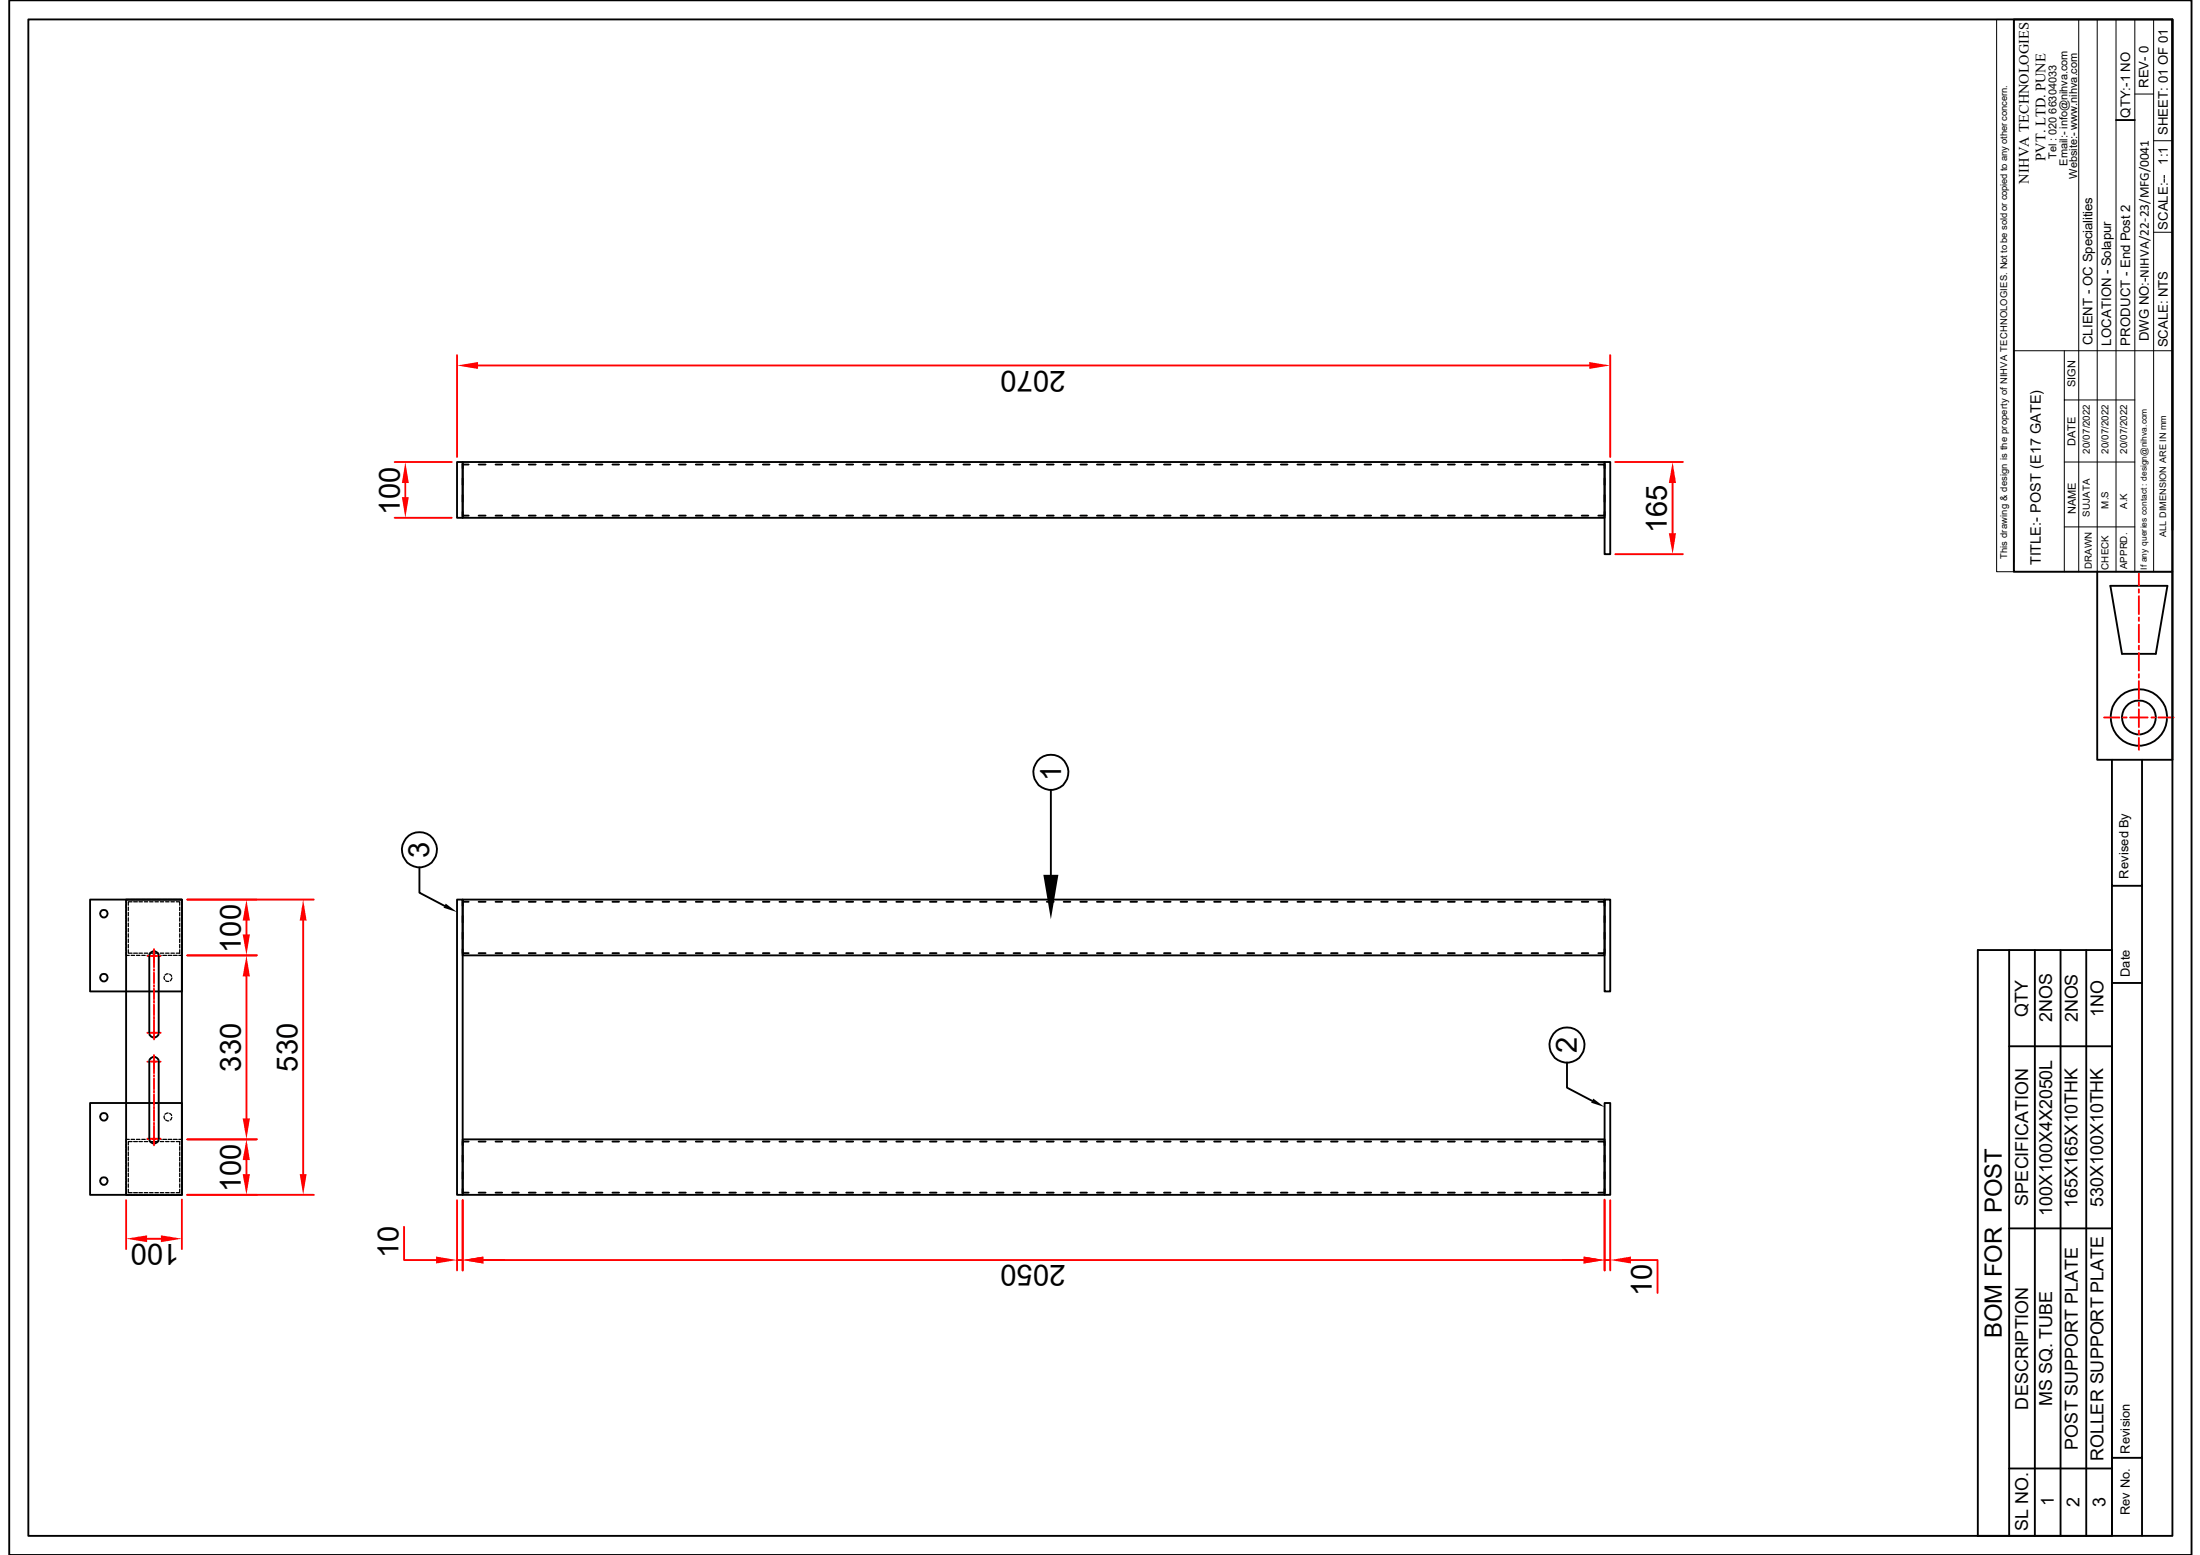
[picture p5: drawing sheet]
<svg xmlns="http://www.w3.org/2000/svg" width="297mm" height="210mm" viewBox="0 0 297 210" stroke-linecap="round" stroke-linejoin="round" font-family="sans-serif">
<g fill="none" stroke="#000" stroke-width=".25">
<path d="M1.2 0h294.7v209.9h-294.7zM3.8 2.6h289.5v204.7h-289.5zM293.3 2.6v68.9M12.2 121.4h12.4v12.4h-12.4zM17 121.4h7.6v39.9h-7.6zM20.2 128.8a.65 .65 0 0 1 .7-.4 .65 .65 0 0 1 .5 .6v10.4a.63 .63 0 0 1-.6 .7 .63 .63 0 0 1-.6-.7zM61.7 121.4h.8v39.9h-.8zM62.5 121.4h154.1v7.6h-154.1zM62.5 128.1v.6h.8M62.5 123.6v.9M62.5 125.9v.9M63.3 121.7h-.8v.6"/>
<path d="M64.6 128.7h1M64.6 121.7h1M66.9 128.7h.9M66.9 121.7h.9M69.2 128.7h.8M69.2 121.7h.8M71.4 128.7h.9M71.4 121.7h.9M73.7 128.7h.9M73.7 121.7h.9M75.9 128.7h.9M75.9 121.7h.9"/>
<path d="M78.2 128.7h.9M78.2 121.7h.9M80.5 128.7h.8M80.5 121.7h.8M82.7 128.7h.9M82.7 121.7h.9M84.9 128.7h1M84.9 121.7h1M87.2 128.7h.9M87.2 121.7h.9M89.5 128.7h.9M89.5 121.7h.9"/>
<path d="M91.7 128.7h.9M91.7 121.7h.9M93.9 128.7h1M93.9 121.7h1M96.2 128.7h.9M96.2 121.7h.9M98.5 128.7h.9M98.5 121.7h.9M100.7 128.7h.9M100.7 121.7h.9M103 128.7h.9M103 121.7h.9"/>
<path d="M105.2 128.7h.9M105.2 121.7h.9M107.5 128.7h.9M107.5 121.7h.9M109.8 128.7h.9M109.8 121.7h.9M112 128.7h.9M112 121.7h.9M114.3 128.7h.9M114.3 121.7h.9M116.5 128.7h.9M116.5 121.7h.9"/>
<path d="M118.8 128.7h.9M118.8 121.7h.9M121 128.7h1M121 121.7h1M123.3 128.7h.9M123.3 121.7h.9M125.6 128.7h.8M125.6 121.7h.8M127.8 128.7h.9M127.8 121.7h.9M130.1 128.7h.9M130.1 121.7h.9"/>
<path d="M132.3 128.7h.9M132.3 121.7h.9M134.6 128.7h.9M134.6 121.7h.9M136.9 128.7h.8M136.9 121.7h.8M139.1 128.7h.9M139.1 121.7h.9M141.3 128.7h1M141.3 121.7h1M143.6 128.7h.9M143.6 121.7h.9"/>
<path d="M145.9 121.7h.9M145.9 128.7h.9M148.1 128.7h.9M148.1 121.7h.9M150.4 128.7h.9M150.4 121.7h.9M152.6 128.7h.9M152.6 121.7h.9M154.9 128.7h.9M154.9 121.7h.9M157.2 128.7h.8M157.2 121.7h.8"/>
<path d="M159.4 128.7h.9M159.4 121.7h.9M161.6 128.7h1M161.6 121.7h1M163.9 128.7h.9M163.9 121.7h.9M166.2 128.7h.9M166.2 121.7h.9M168.4 128.7h.9M168.4 121.7h.9M170.7 128.7h.9M170.7 121.7h.9"/>
<path d="M172.9 128.7h.9M172.9 121.7h.9M175.2 128.7h.9M175.2 121.7h.9M177.5 128.7h.9M177.5 121.7h.9M179.7 128.7h.9M179.7 121.7h.9M182 128.7h.9M182 121.7h.9M184.2 128.7h.9M184.2 121.7h.9"/>
<path d="M186.5 128.7h.9M186.5 121.7h.9M188.7 128.7h1M188.7 121.7h1M191 128.7h.9M191 121.7h.9M193.3 128.7h.8M193.3 121.7h.8M195.5 128.7h.9M195.5 121.7h.9M197.8 128.7h.9M197.8 121.7h.9"/>
<path d="M200 128.7h.9M200 121.7h.9M202.3 128.7h.9M202.3 121.7h.9M204.5 128.7h.9M204.5 121.7h.9M206.8 128.7h.9M206.8 121.7h.9M209 128.7h1M209 121.7h1M211.3 128.7h.9M211.3 121.7h.9"/>
<path d="M213.6 128.7h.8M213.6 121.7h.8M215.8 121.7h.8v.6M216.6 121.4h.8v12.4h-.8zM216.6 128.1v.6h-.8M216.6 123.6v.9M216.6 125.9v.9M12.2 148.9h12.4v12.4h-12.4zM20.2 143a.65 .65 0 0 1 .7-.3 .65 .65 0 0 1 .5 .6v10.4a.63 .63 0 0 1-.6 .7 .63 .63 0 0 1-.6-.7zM62.5 153.8h154.1v7.5h-154.1zM62.5 156v.8M62.5 158.2v.9"/>
<path d="M63.3 154.1h-.8v.5M64.6 154.1h1M66.9 154.1h.9M69.2 154.1h.8M71.4 154.1h.9M73.7 154.1h.9M75.9 154.1h.9M78.2 154.1h.9M80.5 154.1h.8M82.7 154.1h.9M84.9 154.1h1M87.2 154.1h.9"/>
<path d="M89.5 154.1h.9M91.7 154.1h.9M93.9 154.1h1M96.2 154.1h.9M98.5 154.1h.9M100.7 154.1h.9M103 154.1h.9M105.2 154.1h.9M107.5 154.1h.9M109.8 154.1h.9M112 154.1h.9M114.3 154.1h.9"/>
<path d="M116.5 154.1h.9M118.8 154.1h.9M121 154.1h1M123.3 154.1h.9M125.6 154.1h.8M127.8 154.1h.9M130.1 154.1h.9M132.3 154.1h.9M134.6 154.1h.9M136.9 154.1h.8M139.1 154.1h.9M141.3 154.1h1"/>
<path d="M143.6 154.1h.9M145.9 154.1h.9M148.1 154.1h.9M150.4 154.1h.9M152.6 154.1h.9M154.9 154.1h.9M157.2 154.1h.8M159.4 154.1h.9M161.6 154.1h1M163.9 154.1h.9M166.2 154.1h.9M168.4 154.1h.9"/>
<path d="M170.7 154.1h.9M172.9 154.1h.9M175.2 154.1h.9M177.5 154.1h.9M179.7 154.1h.9M182 154.1h.9M184.2 154.1h.9M186.5 154.1h.9M188.7 154.1h1M191 154.1h.9M193.3 154.1h.8M195.5 154.1h.9"/>
<path d="M197.8 154.1h.9M200 154.1h.9M202.3 154.1h.9M204.5 154.1h.9M206.8 154.1h.9M209 154.1h1M211.3 154.1h.9M213.6 154.1h.8M215.8 154.1h.8v.5M216.6 148.9h.8v12.4h-.8zM216.6 156v.8M216.6 158.2v.9"/>
<path d="M62.5 160.5v.5h.8M64.6 161h1M66.9 161h.9M69.2 161h.8M71.4 161h.9M73.7 161h.9M75.9 161h.9M78.2 161h.9M80.5 161h.8M82.7 161h.9M84.9 161h1M87.2 161h.9"/>
<path d="M89.5 161h.9M91.7 161h.9M93.9 161h1M96.2 161h.9M98.5 161h.9M100.7 161h.9M103 161h.9M105.2 161h.9M107.5 161h.9M109.8 161h.9M112 161h.9M114.3 161h.9"/>
<path d="M116.5 161h.9M118.8 161h.9M121 161h1M123.3 161h.9M125.6 161h.8M127.8 161h.9M130.1 161h.9M132.3 161h.9M134.6 161h.9M136.9 161h.8M139.1 161h.9M141.3 161h1"/>
<path d="M143.6 161h.9M145.9 161h.9M148.1 161h.9M150.4 161h.9M152.6 161h.9M154.9 161h.9M157.2 161h.8M159.4 161h.9M161.6 161h1M163.9 161h.9M166.2 161h.9M168.4 161h.9"/>
<path d="M170.7 161h.9M172.9 161h.9M175.2 161h.9M177.5 161h.9M179.7 161h.9M182 161h.9M184.2 161h.9M186.5 161h.9M188.7 161h1M191 161h.9M193.3 161h.8M195.5 161h.9"/>
<path d="M197.8 161h.9M200 161h.9M202.3 161h.9M204.5 161h.9M206.8 161h.9M209 161h1M211.3 161h.9M213.6 161h.8M216.6 160.5v.5h-.8"/>
<circle cx="14" cy="132" r=".51"/>
<circle cx="14" cy="123.3" r=".51"/>
<circle cx="14" cy="150.7" r=".51"/>
<circle cx="14" cy="159.4" r=".51"/>
</g>
<g fill="none" stroke="#000" stroke-width=".17">
<path d="M17 128.5v.5h.5M17 122.1v.5M17 122.8v.5M17 123.5v.5M17 124.2v.5M17 124.9v.6M17 125.7v.5M17 126.4v.5M17 127.1v.5M17 127.8v.5M17.3 122.4v.5M17.3 123.2v.4"/>
<path d="M17.3 123.9v.5M17.3 124.6v.5M17.3 125.3v.5M17.3 126v.5M17.3 126.8v.4M17.3 127.5v.4M17.3 128.2v.5h.5M17.5 121.4h-.5v.5M17.7 129h.5M17.7 121.4h.5M17.8 121.7h-.5v.5M18 121.7h.6"/>
<path d="M18 128.7h.6M18.4 129h.5M18.4 121.4h.5M18.8 121.7h.4M18.8 128.7h.4M19.1 129h.5M19.1 121.4h.5M19.5 121.7h.4M19.5 128.7h.4M19.9 129h.4M19.9 121.4h.4M20.2 121.7h.5"/>
<path d="M20.2 128.7h.5M20.6 129h.4M20.6 121.4h.4M20.9 121.7h.5M20.9 128.7h.5M21.3 129h.5M21.3 121.4h.5M21.6 121.7h.5M21.6 128.7h.5M22 129h.5M22 121.4h.5M22.2 131.8v.4"/>
<path d="M22.4 121.7h.4M22.4 132.4l.4 .1M22.4 128.7h.4M22.7 129h.5M22.7 131.5h-.2l-.2 .1M22.7 121.4h.5M22.9 131.5l.3 .3M23.1 121.7h.4M23.1 128.7h.4M23.2 132l-.2 .4M23.4 129h.5M23.4 121.4h.5"/>
<path d="M23.8 121.7h.5v.5M24.1 121.4h.5v.5M24.3 122.4v.5M24.3 123.2v.4M24.3 123.9v.5M24.3 124.6v.5M24.3 125.3v.5M24.3 126v.5M24.3 126.8v.4M24.3 127.5v.4M24.3 128.2v.5h-.5M24.6 122.1v.5"/>
<path d="M24.6 122.8v.5M24.6 123.5v.5M24.6 124.2v.5M24.6 124.9v.6M24.6 125.7v.5M24.6 126.4v.5M24.6 127.1v.5M24.6 127.8v.5M24.6 128.5v.5h-.5M17 154.4v.5M17 155.2v.4M17 155.9v.4"/>
<path d="M17 156.6v.5M17 157.3v.5M17 158v.5M17 158.7v.5M17 159.5v.4M17.3 154.8v.5M17.3 155.5v.5M17.3 156.2v.5M17.3 156.9v.5M17.3 157.6v.6M17.3 158.4v.4M17.3 159.1v.5"/>
<path d="M17.3 159.8v.5M17.5 153.8h-.5v.4M17.7 153.8h.5M17.8 154.1h-.5v.5M18 154.1h.6M18.4 153.8h.5M18.8 154.1h.4M19.1 153.8h.5M19.5 154.1h.4M19.9 153.8h.4M20.2 154.1h.5M20.6 153.8h.4"/>
<path d="M20.9 154.1h.5M21.3 153.8h.5M21.6 154.1h.5M22 153.8h.5M22.2 150.6v.4M22.4 151.2l.4 .1M22.4 154.1h.4M22.7 153.8h.5M22.7 150.2l-.4 .2M22.9 150.3l.3 .3M23.1 154.1h.4M23.2 150.8l-.2 .4"/>
<path d="M23.4 153.8h.5M23.8 154.1h.5v.5M24.1 153.8h.5v.4M24.3 154.8v.5M24.3 155.5v.5M24.3 156.2v.5M24.3 156.9v.5M24.3 157.6v.6M24.3 158.4v.4M24.3 159.1v.5M24.3 159.8v.5M24.6 154.4v.5"/>
<path d="M24.6 155.2v.4M24.6 155.9v.4M24.6 156.6v.5M24.6 157.3v.5M24.6 158v.5M24.6 158.7v.5M24.6 159.5v.4M17 160.9v.4h.5M17 160.1v.6M17.3 160.5v.5h.5M17.7 161.3h.5M18 161h.6"/>
<path d="M18.4 161.3h.5M18.8 161h.4M19.1 161.3h.5M19.5 161h.4M19.9 161.3h.4M20.2 161h.5M20.6 161.3h.4M20.9 161h.5M21.3 161.3h.5M21.6 161h.5M22 161.3h.5M22.4 161h.4"/>
<path d="M22.7 161.3h.5M23.1 161h.4M23.4 161.3h.5M24.3 160.5v.5h-.5M24.6 160.1v.6M24.6 160.9v.4h-.5"/>
</g>
<g fill="none" stroke="#f00" stroke-width=".25">
<path d="M19.9 139.4h.8M19.9 129h.8M20.8 139.4h.1M20.8 129h.1M20.8 128.1v.8M20.8 129v1.6M20.8 130.8v.2M20.8 131.3v1.4M20.8 133v.2M20.8 133.4v1.5M20.8 135.1v.3M20.8 135.6v1.4"/>
<path d="M20.8 137.3v.2M20.8 137.7v1.6M20.8 139.3v.2M20.8 139.5v.8M20.9 139.4h.8M20.9 129h.8M19.9 153.7h.8M19.9 143.3h.8M20.8 153.7h.1M20.8 143.3h.1M20.8 142.4v.8M20.8 143.3v1.6"/>
<path d="M20.8 145.1v.2M20.8 145.6v1.4M20.8 147.2v.3M20.8 147.7v1.5M20.8 149.4v.3M20.8 149.9v1.4M20.8 151.6v.2M20.8 152v1.6M20.8 153.6v.2M20.8 153.8v.8M20.9 153.7h.8M20.9 143.3h.8"/>
</g>
<path d="M269.6 2.6h2.3v74.6h-2.3zM271.9 2.6v44.7M280.7 2.6v74.6M283.2 2.6v74.6M285.7 2.6v74.6M288.2 2.6v74.6" fill="none" stroke="#000" stroke-width=".14"/>
<path d="M272.5 25.3h5.9v21.7h-5.9z" fill="#fff"/>
<path d="M288.2 12.7h2.6M290.8 2.6v74.6M290.8 19h2.5M290.8 31.4h2.5M278.7 47.3v29.9M278.7 54h9.5M293.3 47.3h-21.4v28.6M271.9 77.2h21.4M278.7 62.4h9.5M278.7 71.1h9.5" fill="none" stroke="#000" stroke-width=".14"/>
<g fill="none" stroke="#000" stroke-width=".25">
<path d="M271.9 2.6h21.4v74.6h-21.4zM285.7 16.2h2.5M61.7 62.4h.8v7.5h-.8zM62.5 62.4h154.1v7.5h-154.1zM62.5 69.1v.5h.8M62.5 64.6v.9M62.5 66.8v.9M63.3 62.7h-.8v.5M64.6 69.6h1M64.6 62.7h1M66.9 69.6h.9M66.9 62.7h.9"/>
<path d="M69.2 69.6h.8M69.2 62.7h.8M71.4 69.6h.9M71.4 62.7h.9M73.7 69.6h.9M73.7 62.7h.9M75.9 69.6h.9M75.9 62.7h.9M78.2 69.6h.9M78.2 62.7h.9M80.5 69.6h.8M80.5 62.7h.8"/>
<path d="M82.7 69.6h.9M82.7 62.7h.9M84.9 69.6h1M84.9 62.7h1M87.2 69.6h.9M87.2 62.7h.9M89.5 69.6h.9M89.5 62.7h.9M91.7 69.6h.9M91.7 62.7h.9M93.9 69.6h1M93.9 62.7h1"/>
<path d="M96.2 69.6h.9M96.2 62.7h.9M98.5 69.6h.9M98.5 62.7h.9M100.7 69.6h.9M100.7 62.7h.9M103 69.6h.9M103 62.7h.9M105.2 69.6h.9M105.2 62.7h.9M107.5 69.6h.9M107.5 62.7h.9"/>
<path d="M109.8 69.6h.9M109.8 62.7h.9M112 69.6h.9M112 62.7h.9M114.3 69.6h.9M114.3 62.7h.9M116.5 69.6h.9M116.5 62.7h.9M118.8 69.6h.9M118.8 62.7h.9M121 69.6h1M121 62.7h1"/>
<path d="M123.3 69.6h.9M123.3 62.7h.9M125.6 69.6h.8M125.6 62.7h.8M127.8 69.6h.9M127.8 62.7h.9M130.1 69.6h.9M130.1 62.7h.9M132.3 69.6h.9M132.3 62.7h.9M134.6 69.6h.9M134.6 62.7h.9"/>
<path d="M136.9 69.6h.8M136.9 62.7h.8M139.1 69.6h.9M139.1 62.7h.9M141.3 69.6h1M141.3 62.7h1M143.6 69.6h.9M143.6 62.7h.9M145.9 62.7h.9M145.9 69.6h.9M148.1 69.6h.9M148.1 62.7h.9"/>
<path d="M150.4 69.6h.9M150.4 62.7h.9M152.6 69.6h.9M152.6 62.7h.9M154.9 69.6h.9M154.9 62.7h.9M157.2 69.6h.8M157.2 62.7h.8M159.4 69.6h.9M159.4 62.7h.9M161.6 69.6h1M161.6 62.7h1"/>
<path d="M163.9 69.6h.9M163.9 62.7h.9M166.2 69.6h.9M166.2 62.7h.9M168.4 69.6h.9M168.4 62.7h.9M170.7 69.6h.9M170.7 62.7h.9M172.9 69.6h.9M172.9 62.7h.9M175.2 69.6h.9M175.2 62.7h.9"/>
<path d="M177.5 69.6h.9M177.5 62.7h.9M179.7 69.6h.9M179.7 62.7h.9M182 69.6h.9M182 62.7h.9M184.2 69.6h.9M184.2 62.7h.9M186.5 69.6h.9M186.5 62.7h.9M188.7 69.6h1M188.7 62.7h1"/>
<path d="M191 69.6h.9M191 62.7h.9M193.3 69.6h.8M193.3 62.7h.8M195.5 69.6h.9M195.5 62.7h.9M197.8 69.6h.9M197.8 62.7h.9M200 69.6h.9M200 62.7h.9M202.3 69.6h.9M202.3 62.7h.9"/>
<path d="M204.5 69.6h.9M204.5 62.7h.9M206.8 69.6h.9M206.8 62.7h.9M209 69.6h1M209 62.7h1M211.3 69.6h.9M211.3 62.7h.9M213.6 69.6h.8M213.6 62.7h.8M215.8 62.7h.8v.5M216.6 62.4h.8v12.4h-.8z"/>
<path d="M216.6 69.1v.5h-.8M216.6 64.6v.9M216.6 66.8v.9M283.2 77.2v25.4h10.1v-25.4M284.9 79.1h7.7l-1.5 9.2h-4.6zM285.1 102.6v104.7M285.1 119.6h4.1M289.2 102.6v104.7M267 128.2h18.1v79.1h-18.1zM271.3 128.2v79.1M274.7 128.2v79.1M278.2 128.2v79.1"/>
<path d="M281.7 128.2v79.1M285.1 132.7h4.1M271.3 141.2h13.8M271.3 165.8h13.8M271.3 198.2h13.8M285.1 196.8h4.1"/>
<circle cx="288.8" cy="96.8" r="3.8"/>
<circle cx="288.8" cy="96.8" r="2.28"/>
</g>
<g fill="none" stroke="#f00" stroke-width=".25">
<path d="M288.8 77.4v1.6M288.8 79.5v.5M284.1 96.8h2.1M286.6 96.8h.5M287.6 96.8h2.4M288.8 80.5v2.4M288.8 83.4v.4M288.8 84.3v2.4M288.8 87.2v.5M288.8 88.1v2.4M288.8 91v.5M288.8 91.9v2.5"/>
<path d="M288.8 94.8v.5M288.8 95.7v2.5M288.8 98.6v.5M288.8 99.6v1.6M290.5 96.8h.4M291.4 96.8h2.1M25.3 121.4h17.1M40.9 124.3v34.2M25.3 161.3h17.1"/>
</g>
<g fill="#f00">
<path d="M40.5 158.5h.9l-.5 2.8z"/>
<path d="M40.9 121.4l.5 2.9h-.9z"/>
</g>
<path d="M25.3 153.8h9.4M33.3 156.6v1.9M25.3 161.3h9.4" fill="none" stroke="#f00" stroke-width=".25"/>
<g fill="#f00">
<path d="M32.8 158.5h.9l-.4 2.8z"/>
<path d="M33.3 153.8l.4 2.8h-.9z"/>
</g>
<path d="M25.3 129h9.4M33.3 131.8v19.2M25.3 153.8h9.4" fill="none" stroke="#f00" stroke-width=".25"/>
<g fill="#f00">
<path d="M32.8 151h.9l-.4 2.8z"/>
<path d="M33.3 129l.4 2.8h-.9z"/>
</g>
<path d="M25.3 129h9.4M25.3 121.4h9.4M33.3 124.3v1.8" fill="none" stroke="#f00" stroke-width=".25"/>
<g fill="#f00">
<path d="M32.8 126.1h.9l-.4 2.9z"/>
<path d="M33.3 121.4l.4 2.9h-.9z"/>
</g>
<path d="M17 162v6.6M19.9 167.2h1.8M24.6 161.9v6.7" fill="none" stroke="#f00" stroke-width=".25"/>
<g fill="#f00">
<path d="M21.7 166.7l2.9 .5-2.9 .5z"/>
<path d="M17 167.2l2.9-.5v1z"/>
</g>
<path d="M211 170.1h2.8M216.6 162v9.5M216.6 170.1h.8M217.4 162v9.5M220.2 170.1h3.6v4.4" fill="none" stroke="#f00" stroke-width=".25"/>
<g fill="#f00">
<path d="M213.8 169.6l2.8 .5-2.8 .5z"/>
<path d="M217.4 170.1l2.8-.5v1z"/>
</g>
<path d="M62.5 162v9.5M65.3 170.1h148.5M216.6 161.9v9.6" fill="none" stroke="#f00" stroke-width=".25"/>
<g fill="#f00">
<path d="M213.8 169.6l2.8 .5-2.8 .5z"/>
<path d="M62.5 170.1l2.8-.5v1z"/>
</g>
<path d="M54.6 165.6v4.5h4.3M61.7 162v9.5M61.7 170.1h.8M62.5 162v9.5M65.3 170.1h2.8" fill="none" stroke="#f00" stroke-width=".25"/>
<g fill="#f00">
<path d="M62.5 170.1l2.8-.5v1z"/>
<path d="M58.9 169.6l2.8 .5-2.8 .5z"/>
</g>
<path d="M53.3 69.9h7.7M53.3 62.4h7.7M54.7 65.2v1.9" fill="none" stroke="#f00" stroke-width=".25"/>
<g fill="#f00">
<path d="M54.3 67.1h.9l-.5 2.8z"/>
<path d="M54.7 62.4l.5 2.8h-.9z"/>
</g>
<path d="M61.7 47.9v13.8M64.5 49.3h150.1M217.4 47.9v13.8" fill="none" stroke="#f00" stroke-width=".25"/>
<g fill="#f00">
<path d="M61.7 49.3l2.8-.4v.9z"/>
<path d="M214.6 48.9l2.8 .4-2.8 .5z"/>
</g>
<path d="M218.1 74.8h9.1M218.1 62.4h9.1M225.8 65.2v6.8" fill="none" stroke="#f00" stroke-width=".25"/>
<g fill="#f00">
<path d="M225.3 72h1l-.5 2.8z"/>
<path d="M225.8 62.4l.5 2.8h-1z"/>
</g>
<path d="M140.9 118.1h2l-1 6zM60.2 122l1.5 1.1-1.8-.6zM215.1 148.3l1.5 1.1-1.8-.6z" fill="#000"/>
<g fill="none" stroke="#000" stroke-width=".25">
<path d="M56.6 117.1v3.4l3.4 1.8M141.9 106.6v11.5M211.6 143.4v3.4l3.4 1.8"/>
<circle cx="56.6" cy="114.7" r="2.36"/>
<circle cx="141.9" cy="104.2" r="2.36"/>
<circle cx="211.6" cy="141.1" r="2.36"/>
</g>
<g font-size="3.9">
<text x="143.9" y="50.1" transform="rotate(180 143.9 50.1)">2070</text>
<text x="54" y="69.6" transform="rotate(-90 54 69.6)">100</text>
<text x="225.1" y="72" transform="rotate(-90 225.1 72)">165</text>
<text x="143.3" y="105.5" transform="rotate(-90 143.3 105.5)">1</text>
<text x="57.9" y="115.8" transform="rotate(-90 57.9 115.8)">3</text>
<text x="32.5" y="128.6" transform="rotate(-90 32.5 128.6)">100</text>
<text x="212.9" y="142.1" transform="rotate(-90 212.9 142.1)">2</text>
<text x="32.5" y="144.7" transform="rotate(-90 32.5 144.7)">330</text>
<text x="40.2" y="144.7" transform="rotate(-90 40.2 144.7)">530</text>
<text x="32.5" y="160.9" transform="rotate(-90 32.5 160.9)">100</text>
<text x="24.2" y="168" transform="rotate(180 24.2 168)">100</text>
<text x="53.8" y="169.8" transform="rotate(-90 53.8 169.8)">10</text>
<text x="143.9" y="170.8" transform="rotate(180 143.9 170.8)">2050</text>
<text x="223" y="175" transform="rotate(-90 223 175)">10</text>
</g>
<text font-size="3.2" x="270.3" y="180.7" transform="rotate(-90 270.3 180.7)">BOM FOR POST</text>
<g font-size="2.4">
<text x="273.8" y="137.3" transform="rotate(-90 273.8 137.3)">QTY</text>
<text x="277.1" y="138" transform="rotate(-90 277.1 138)">2NOS</text>
<text x="280.5" y="138" transform="rotate(-90 280.5 138)">2NOS</text>
<text x="284" y="137.3" transform="rotate(-90 284 137.3)">1NO</text>
<text x="273.9" y="162.8" transform="rotate(-90 273.9 162.8)">SPECIFICATION</text>
<text x="277.1" y="164.1" transform="rotate(-90 277.1 164.1)">100X100X4X2050L</text>
<text x="280.5" y="163.1" transform="rotate(-90 280.5 163.1)">165X165X10THK</text>
<text x="284" y="163" transform="rotate(-90 284 163)">530X100X10THK</text>
<text x="273.9" y="190.3" transform="rotate(-90 273.9 190.3)">DESCRIPTION</text>
<text x="277.1" y="189.8" transform="rotate(-90 277.1 189.8)">MS SQ. TUBE</text>
<text x="280.5" y="195.7" transform="rotate(-90 280.5 195.7)">POST SUPPORT PLATE</text>
<text x="284" y="197.3" transform="rotate(-90 284 197.3)">ROLLER SUPPORT PLATE</text>
<text x="277.3" y="203.3" transform="rotate(-90 277.3 203.3)">1</text>
<text x="280.8" y="203.4" transform="rotate(-90 280.8 203.4)">2</text>
<text x="284.3" y="203.4" transform="rotate(-90 284.3 203.4)">3</text>
<text x="273.9" y="206.7" transform="rotate(-90 273.9 206.7)">SL NO.</text>
</g>
<g font-size="1.9">
<text x="276.2" y="21.7" transform="rotate(-90 276.2 21.7)">PVT. LTD. PUNE</text>
<text x="273.9" y="24.8" transform="rotate(-90 273.9 24.8)">NIHVA TECHNOLOGIES</text>
<text x="275.5" y="76.3" transform="rotate(-90 275.5 76.3)">TITLE:- POST (E17 GATE)</text>
</g>
<g font-size="1.8">
<text x="290.1" y="11.9" transform="rotate(-90 290.1 11.9)">REV- 0</text>
<text x="287.6" y="15.9" transform="rotate(-90 287.6 15.9)">QTY:-1 NO</text>
<text x="292.7" y="22.3" transform="rotate(-90 292.7 22.3)">1:1</text>
<text x="292.7" y="18.2" transform="rotate(-90 292.7 18.2)">SHEET: 01 OF 01</text>
<text x="292.7" y="31" transform="rotate(-90 292.7 31)">SCALE:--</text>
<text x="282.5" y="46.6" transform="rotate(-90 282.5 46.6)">CLIENT - OC Specialities</text>
<text x="285.1" y="46.7" transform="rotate(-90 285.1 46.7)">LOCATION - Solapur</text>
<text x="287.6" y="46.7" transform="rotate(-90 287.6 46.7)">PRODUCT - End Post 2</text>
<text x="290.1" y="46" transform="rotate(-90 290.1 46)">DWG NO:-NIHVA/22-23/MFG/0041</text>
<text x="292.7" y="46.9" transform="rotate(-90 292.7 46.9)">SCALE: NTS</text>
</g>
<g font-size="1.7">
<text x="287.4" y="118.6" transform="rotate(-90 287.4 118.6)">Revised By</text>
<text x="287.6" y="131.9" transform="rotate(-90 287.6 131.9)">Date</text>
<text x="287.6" y="196.2" transform="rotate(-90 287.6 196.2)">Revision</text>
<text x="287.6" y="204.5" transform="rotate(-90 287.6 204.5)">Rev No.</text>
</g>
<g font-size="1.5">
<text x="277.7" y="21.5" transform="rotate(-90 277.7 21.5)">Tel : 020 66304033</text>
<text x="279.1" y="22.4" transform="rotate(-90 279.1 22.4)">Email:- info@nihva.com</text>
<text x="280.5" y="24.1" transform="rotate(-90 280.5 24.1)">Website:- www.nihva.com</text>
<text x="280.2" y="52.3" transform="rotate(-90 280.2 52.3)">SIGN</text>
<text x="280.2" y="60.2" transform="rotate(-90 280.2 60.2)">DATE</text>
<text x="280.3" y="69.3" transform="rotate(-90 280.3 69.3)">NAME</text>
</g>
<g font-size="1.3">
<text x="282.1" y="61.3" transform="rotate(-90 282.1 61.3)">20/07/2022</text>
<text x="284.7" y="61.3" transform="rotate(-90 284.7 61.3)">20/07/2022</text>
<text x="287.2" y="61.3" transform="rotate(-90 287.2 61.3)">20/07/2022</text>
<text x="282.1" y="69.7" transform="rotate(-90 282.1 69.7)">SUJATA</text>
<text x="284.7" y="68.7" transform="rotate(-90 284.7 68.7)">M.S</text>
<text x="287.2" y="68.7" transform="rotate(-90 287.2 68.7)">A.K</text>
<text x="271" y="75.5" transform="rotate(-90 271 75.5)">This drawing &amp; design is the property of NIHVA TECHNOLOGIES. Not to be sold or copied to any other concern.</text>
<text x="282.4" y="76.8" transform="rotate(-90 282.4 76.8)">DRAWN</text>
<text x="284.7" y="76.9" transform="rotate(-90 284.7 76.9)">CHECK</text>
<text x="287.2" y="76.8" transform="rotate(-90 287.2 76.8)">APPRD.</text>
</g>
<text font-size="1.2" x="292.5" y="72.5" transform="rotate(-90 292.5 72.5)">ALL DIMENSION ARE IN mm</text>
<text font-size="1.1" x="289.8" y="76.9" transform="rotate(-90 289.8 76.9)">If any queries contact : design@nihva.com</text>
</svg>
